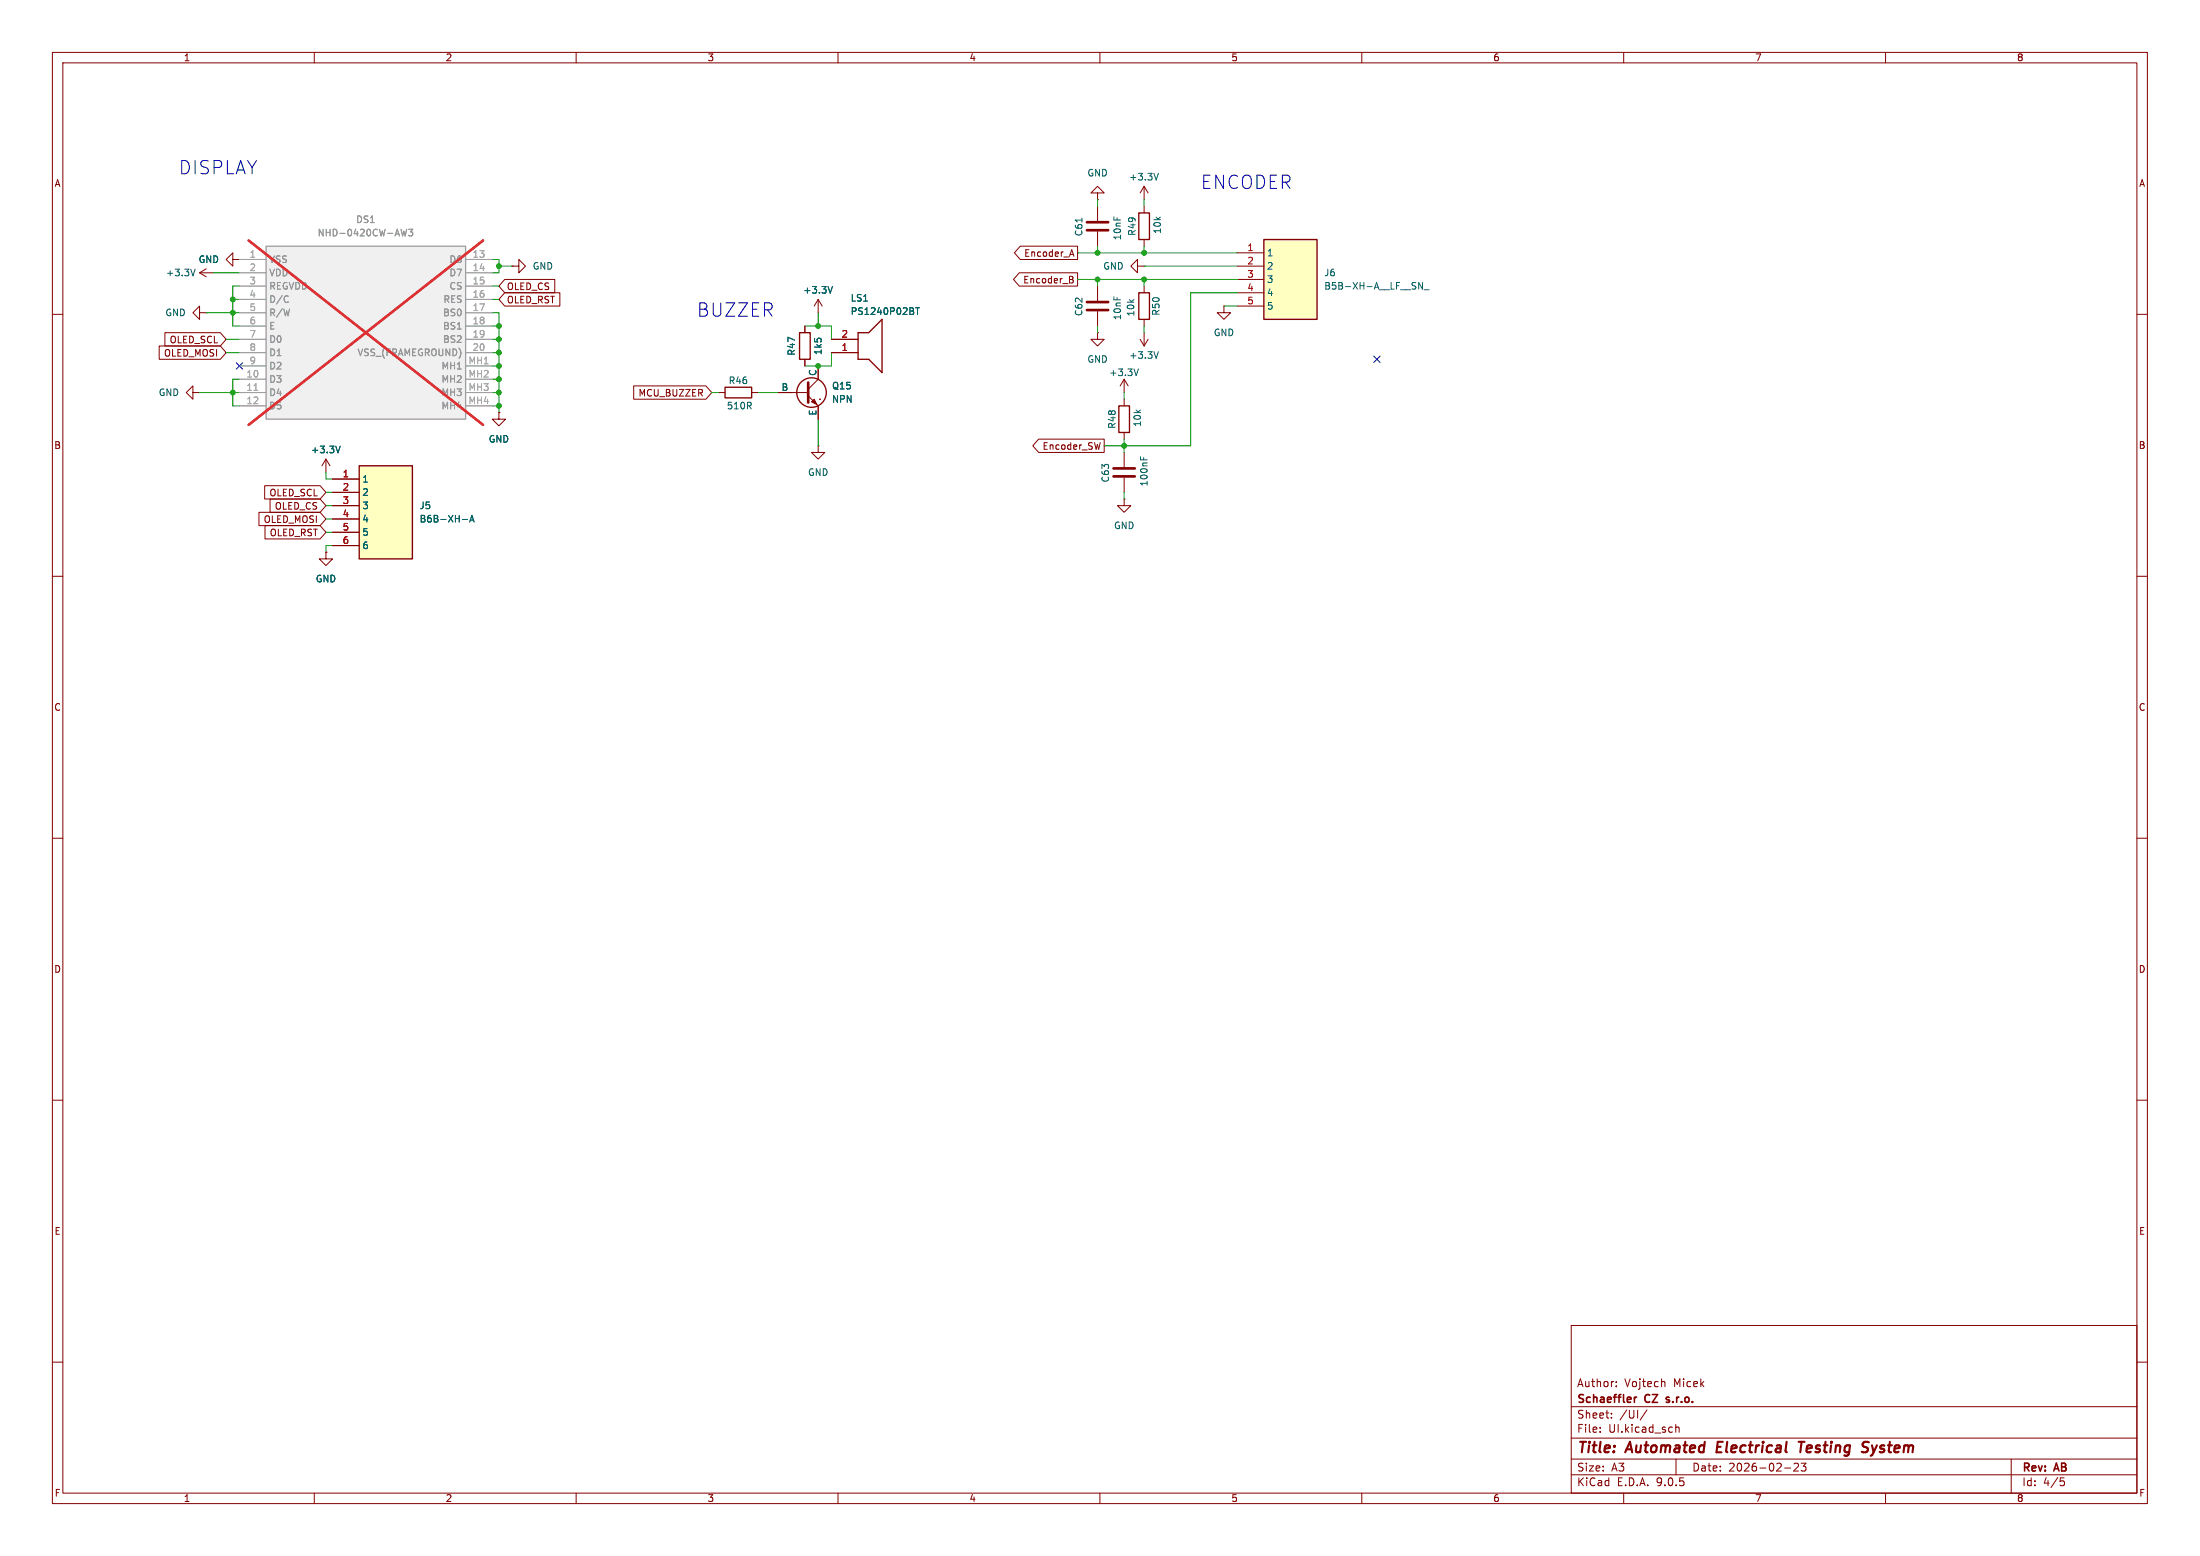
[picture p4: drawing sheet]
<svg xmlns="http://www.w3.org/2000/svg" width="297mm" height="210mm" viewBox="0 0 297 210" stroke-linecap="round" stroke-linejoin="round" font-family="sans-serif">
<g fill="none" stroke="#840000" stroke-width=".14">
<path d="M7.1 7.1h282.8v195.8h-282.8zM8.5 8.5h280v193h-280zM42.4 7.1v1.4M77.8 7.1v1.4M113.1 7.1v1.4M148.5 7.1v1.4M183.8 7.1v1.4M219.2 7.1v1.4M254.6 7.1v1.4M69.1 35.9h.9v-.9l.9 .9-.9 .9v-.9M69.1 35.9h.1M148.2 26h.9l-.9-.9-.9 .9h.9v.9"/>
<path d="M148.2 26.9h.1M148.2 27.8v2M148.2 31.3v1.9M153.6 35.9v-.9l-.9 .9 .9 .9v-.9h.9M154.5 35.9h.1M7.1 42.4h1.4M67.4 55.7v.9h.8l-.8 .9-.9-.9h.9M67.4 55.7h.1M97 53h.9M101.5 53h.9M105.1 53h4M109.1 53.4l1.4 1.4v1.8"/>
<path d="M110.5 49.4v1.8l-1.4 1.3M110.6 53.9h.1M112.3 45.8h3.5M112.3 47.6h3.5M148.2 44.9v.9h.9l-.9 .9-.9-.9h.9M148.2 44.9h.1M151.8 51.2v1.8M151.8 53.9v.9M151.8 58.4v.9M151.8 51.2l-.6 .9M151.8 51.2l.5 .9M165.2 41.3v.9h.9l-.9 .9-.9-.9h.9"/>
<path d="M165.2 41.3h.1M288.5 42.4h1.4M7.1 77.8h1.4M44 74.5v.9h.9l-.9 .9-.9-.9h.9M44 74.5h.1M151.8 67.4v.8h.9l-.9 .9-.9-.9h.9M151.8 67.4h.1M151.8 61.1v1.9M151.8 64.5v2M288.5 77.8h1.4M7.1 113.1h1.4M288.5 113.1h1.4"/>
<path d="M7.1 148.5h1.4M288.5 148.5h1.4M212.1 178.9h76.4v22.6h-76.4zM7.1 183.8h1.4M212.1 199h76.4M212.1 196.9h76.4M212.1 194.1h76.4M212.1 189.9h76.4M216 193.2v.1M216 192.7v.1M217.5 191.3v.1M217.5 190.7v.1"/>
<path d="M218.2 187.1v.1M218.2 186.5v.1M222.3 190.3l-.9 1.4M224.6 186.5l.2 .1v.6M226.2 192.2v1.1M226.2 192.7l.2-.1 .2 .1 .1 .6M226.3 196.9v2.1M240.9 198.1h.8M242.2 197.6l.4-.1 .1 .1 .1 .2-.7 .7h.7M243.2 197.5h.6l-.3 .4 .3 .1v.4l-.2 .1-.4-.1M271.5 196.9v4.6M278.2 199.5h.5"/>
<path d="M278.3 199.9h.2l.2 .2-.1 .4h-.3M288.5 183.8h1.4M42.4 201.5v1.4M77.8 201.5v1.4M113.1 201.5v1.4M148.5 201.5v1.4M183.8 201.5v1.4M219.2 201.5v1.4M254.6 201.5v1.4"/>
</g>
<path d="M231.9 194.6l-.2 1.4h.7M242.8 194.6h.8M243.2 194.6l-.2 1.4M251.7 195.3l.4 .1a.36 .36 0 0 1 .1 .4 .36 .36 0 0 1-.3 .2h-.4M251.8 194.6l.5 .1M252.7 196.4l-.2 .1" fill="none" stroke="#840000" stroke-width=".28"/>
<path d="M220.6 188.6v.7M220.9 188.6h-.2l-.1 .2M224.9 189.2l.1 .1M225 188.6v.3" fill="none" stroke="#840000" stroke-width=".21"/>
<g fill="none" stroke="#840000" stroke-width=".18">
<path d="M97.9 52.3h3.6v1.4h-3.6zM115.8 44.9h1.5l1.8-1.8v7.2l-1.8-1.8h-1.5zM151 54.8h1.5v3.6h-1.5z"/>
<circle cx="109.6" cy="53" r="1.99"/>
</g>
<path d="M146.1 29.5v.5M123.6 41.5h.5M123.9 41.5v.9M153.7 49.8l-.3 .9M154 61.6v.5M154.4 61.8v.3" fill="none" stroke="#006464" stroke-width=".14"/>
<path d="M146.7 30h2.9M146.7 31.1h2.9M109.1 51.6v2.7M150.3 63.2h2.9M150.3 64.3h2.9" fill="none" stroke="#840000" stroke-width=".36"/>
<path d="M109.6 54.2l.3-.3 .4 .7z" fill="#840000" stroke="#840000" stroke-width=".14"/>
<path d="M170.6 32.3h7.2v10.8h-7.2z" fill="#ffffc2"/>
<path d="M153.7 28.7h1.5v3.6h-1.5zM170.6 32.3h7.2v10.8h-7.2z" fill="none" stroke="#840000" stroke-width=".18"/>
<path d="M154.5 27.8v.9M154.5 32.3v.9M167 34.1h3.6M167 35.9h3.6M167 37.7h3.6M167 39.5h3.6M167 41.3h3.6" fill="none" stroke="#840000" stroke-width=".14"/>
<path d="M191.5 38.1l.5 .9v-.9M192.3 39.1h.6" fill="none" stroke="#006464" stroke-width=".14"/>
<path d="M48.5 62.9h7.2v12.5h-7.2z" fill="#ffffc2"/>
<path d="M107.9 44.9h1.5v3.6h-1.5zM48.5 62.9h7.2v12.5h-7.2z" fill="none" stroke="#840000" stroke-width=".18"/>
<g fill="none" stroke="#840000" stroke-width=".14">
<path d="M26.9 36.8l.9 .6M26.9 36.8h1.8M27.8 36.3l-.9 .5M31.4 35v-.9l-.9 .9 .9 .9v-.9h.9M32.3 35h.1M154.5 25.1l-.6 .9M154.5 25.1l.5 .9M154.5 25.1v1.8M26 53v-.9l-.9 .9 .9 .9v-.9h.9M26.9 53h.1M26.9 42.2v-.9l-.9 .9 .9 .9v-.9h.9M27.8 42.2h.1"/>
<path d="M108.7 44v.9M108.7 48.5v.9M110.5 40.4l-.6 .9M110.5 40.4l.5 .9M110.5 40.4v1.8M153.9 45.8l.6 .9M154.5 44.9v1.8M155 45.8l-.5 .9M44.9 64.7h3.6M44.9 66.5h3.6M44.9 68.2h3.6M44.9 70h3.6"/>
<path d="M44.9 71.8h3.6M44.9 73.6h3.6M110.5 60.2v.9h.9l-.9 .9-.9-.9h.9M110.5 60.2h.1"/>
</g>
<path d="M26.3 36.3l-.2 .9M112.4 38.7l-.3 .9M156.4 23.4l-.3 .9M156.4 47.5l-.3 .9M62.4 70.1h.7M63.4 70.5l.3-.9 .3 .9M63.5 70.2h.4" fill="none" stroke="#006464" stroke-width=".14"/>
<path d="M35.9 33.2h27v23.4h-27z" fill="#f0f0f0"/>
<path d="M35.9 33.2h27v23.4h-27z" fill="none" stroke="#a1a1a1" stroke-width=".18"/>
<g fill="none" stroke="#a1a1a1" stroke-width=".14">
<path d="M32.3 35h3.6M32.3 36.8h3.6M32.3 38.6h3.6M62.9 35h3.6M62.9 36.8h3.6M62.9 38.6h3.6M32.3 40.4h3.6M32.3 42.2h3.6M32.3 44h3.6M32.3 45.8h3.6M32.3 47.6h3.6M32.3 49.4h3.6"/>
<path d="M32.3 51.2h3.6M32.3 53h3.6M32.3 54.8h3.6M62.9 40.4h3.6M62.9 42.2h3.6M62.9 44h3.6M62.9 45.8h3.6M62.9 47.6h3.6M62.9 49.4h3.6M62.9 51.2h3.6M62.9 53h3.6M62.9 54.8h3.6"/>
</g>
<path d="M38.7 39.9l.2 .1M54.1 30.9l.3 .9 .1-.6 .2 .6 .2-.9M55.2 30.9h.5l-.3 .4 .3 .1v.4h-.2h-.3M38.9 40.7l-.2 .1" fill="none" stroke="#989898" stroke-width=".14"/>
<path d="M34.3 52.7h.5" fill="none" stroke="#aaa" stroke-width=".14"/>
<path d="M33.6 32.5l31.6 24.8M65.2 32.5l-31.6 24.8" fill="none" stroke="#e12e31" stroke-width=".32"/>
<path d="M146.7 40.8h2.9M146.7 41.8h2.9" fill="none" stroke="#840000" stroke-width=".36"/>
<g fill="none" stroke="#840000" stroke-width=".14">
<path d="M32.3 35h.1M68.1 39.5h7.5v1.8h-7.5l-.7-.9zM68.1 37.7h6.8v1.8h-6.8l-.7-.9zM137.6 36.8h7.9v1.8h-7.9l-.8-.9zM137.7 33.2h7.8v1.8h-7.8l-.8-.9zM144.4 37.3l.4 .1 .1 .1-.2 .2M144.4 37.7h.3M144.5 34.3h.4M144.7 33.7l.3 .9M144.7 37.7l.2 .2v.2l-.5 .1M148.2 38.6v2M154.5 38.6v.9"/>
<path d="M21.5 46.7h8.2l.8 .9-.8 .9h-8.2zM22.3 44.9h7.4l.8 .9-.8 .9h-7.4zM67.4 55.7h.1M85.5 52.1h9.8l.8 .9-.8 .9h-9.8zM105.1 53h1.8M108.7 44v.9M108.7 48.5v.9M110.5 49.4v1.8M110.5 54.8v1.8M112.3 45.8h3.5M112.3 47.6h3.5M140.2 59.3h8.9v1.8h-8.9l-.8-.9z"/>
<path d="M148.2 42v2M148.5 59.7l-.2 .9M154.5 43.1v.9M35 69.1h8.2l.8 .9-.8 .9h-8.2zM35.7 65.6h7.5l.8 .9-.8 .9h-7.5zM35.8 70.9h7.4l.8 .9-.8 .9h-7.4zM36.5 67.4h6.7l.8 .8-.8 .9h-6.7zM44 74.5h.1M44 62l-.5 .9M44 62l.5 .9M44 62v1.8M44.9 64.7h3.6"/>
<path d="M44.9 66.5h3.6M44.9 68.2h3.6M44.9 70h3.6M44.9 71.8h3.6M44.9 73.6h3.6"/>
</g>
<path d="M112.4 38.7l-.3 .9M123.6 41.5h.5M123.9 41.5v.9M45.9 60.2l-.3 .9M62.4 70.1h.7M63.4 70.5l.3-.9 .3 .9M63.5 70.2h.4" fill="none" stroke="#006464" stroke-width=".14"/>
<path d="M153.7 39.5h1.5v3.6h-1.5z" fill="none" stroke="#840000" stroke-width=".18"/>
<g fill="none" stroke="#009600" stroke-width=".14">
<path d="M28.7 36.8h3.6M32.3 38.6h-.9v5.4h.9M66.5 35h.9v1.8h-.9M66.5 38.6h.9M67.4 35.9h1.7M145.5 37.7h21.5M145.5 34.1h21.5M148.2 26.9v.9M148.2 33.2v.9M148.2 37.7v.9M154.5 26.9v.9M154.5 33.2v.9"/>
<path d="M154.5 37.7v.9M154.5 35.9h12.5M167 39.5h-6.3v20.7h-11.6M26.9 53h5.4M27.8 42.2h4.5M30.5 47.6h1.8M30.5 45.8h1.8M31.4 40.4h.9M32.3 51.2h-.9v3.6h.9M66.5 49.4h.9M66.5 53h.9M66.5 44h.9"/>
<path d="M66.5 47.6h.9M66.5 42.2h.9v13.5M66.5 45.8h.9M66.5 51.2h.9M66.5 40.4h.9M66.5 54.8h.9M96.1 53h.9M102.4 53h2.7M108.7 44h3.6v1.8M110.5 42.2v1.8M110.5 56.6v3.6M112.3 47.6v1.8h-3.6"/>
<path d="M148.2 44v.9M151.8 53v.9M151.8 59.3v1.8M154.5 44v.9M165.2 41.3h1.8M44 66.5h.9M44 63.8v.9h.9M44 68.2h.9M44 70h.9M44 71.8h.9M44.9 73.6h-.9v.9M151.8 66.5v.9"/>
</g>
<path d="M31.9 49l.9 .8M32.8 49l-.9 .8M185.5 48.1l.8 .8M186.3 48.1l-.8 .8" fill="none" stroke="#000084" stroke-width=".14"/>
<g fill="#009600" stroke="#009600" stroke-width=".14">
<circle cx="67.4" cy="45.8" r=".32"/>
<circle cx="67.4" cy="47.6" r=".32"/>
<circle cx="67.4" cy="44" r=".32"/>
<circle cx="67.4" cy="49.4" r=".32"/>
<circle cx="67.4" cy="51.2" r=".32"/>
<circle cx="67.4" cy="35.9" r=".32"/>
<circle cx="67.4" cy="54.8" r=".32"/>
<circle cx="67.4" cy="53" r=".32"/>
<circle cx="148.2" cy="34.1" r=".32"/>
<circle cx="148.2" cy="37.7" r=".32"/>
<circle cx="151.8" cy="60.2" r=".32"/>
<circle cx="110.5" cy="49.4" r=".32"/>
<circle cx="110.5" cy="44" r=".32"/>
<circle cx="31.4" cy="40.4" r=".32"/>
<circle cx="31.4" cy="42.2" r=".32"/>
<circle cx="31.4" cy="53" r=".32"/>
<circle cx="154.5" cy="37.7" r=".32"/>
<circle cx="154.5" cy="34.1" r=".32"/>
</g>
<g font-size="2.5" fill="#0000c2">
<text x="24.1" y="23.7">DISPLAY</text>
<text x="162.1" y="25.7">ENCODER</text>
<text x="94.1" y="42.9">BUZZER</text>
</g>
<g font-size="2" fill="#840000">
<text x="212.8" y="196.5">Title:</text>
<text x="219.7" y="196.5">Automated</text>
<text x="232.3" y="196.5">Electrical</text>
<text x="244" y="196.5">Testing</text>
<text x="253.1" y="196.5">System</text>
</g>
<g font-size="1.5" fill="#840000">
<text x="212.8" y="191.6">Sheet:</text>
<text x="212.8" y="189.6">Schaeffler</text>
<text x="212.8" y="187.4">Author:</text>
<text x="218.6" y="191.6">/UI/</text>
<text x="219.3" y="187.4">Vojtech</text>
<text x="222.1" y="189.6">CZ</text>
<text x="225.4" y="189.6">s.r.o.</text>
<text x="226" y="187.4">Micek</text>
<text x="212.8" y="193.5">File:</text>
<text x="217.1" y="193.5">UI.kicad_sch</text>
<text x="212.8" y="200.7">KiCad</text>
<text x="212.8" y="198.7">Size:</text>
<text x="217.5" y="198.7">A3</text>
<text x="218.3" y="200.7">E.D.A.</text>
<text x="223.7" y="200.7">9.0.5</text>
<text x="228.4" y="198.7">Date:</text>
<text x="233.3" y="198.7">2026-02-23</text>
<text x="272.9" y="198.9">Rev:</text>
<text x="272.9" y="200.7">Id:</text>
<text x="275.8" y="200.7">4/5</text>
<text x="277.4" y="198.9">AB</text>
</g>
<g font-size="1.3" fill="#840000">
<text x="24.7" y="8.4">1</text>
<text x="60.1" y="8.4">2</text>
<text x="95.5" y="8.4">3</text>
<text x="130.8" y="8.4">4</text>
<text x="166.2" y="8.4">5</text>
<text x="201.5" y="8.4">6</text>
<text x="236.9" y="8.4">7</text>
<text x="272.2" y="8.4">8</text>
<text x="7.3" y="25.4">A</text>
<text x="288.7" y="25.4">A</text>
<text x="138.2" y="34.8">Encoder_A</text>
<text x="68.4" y="41.1">OLED_RST</text>
<text x="68.4" y="39.3">OLED_CS</text>
<text x="138.1" y="38.4">Encoder_B</text>
<text x="22.8" y="46.5">OLED_SCL</text>
<text x="22.1" y="48.3">OLED_MOSI</text>
<text x="86.1" y="53.7">MCU_BUZZER</text>
<text x="7.2" y="60.7">B</text>
<text x="140.7" y="60.8">Encoder_SW</text>
<text x="288.7" y="60.7">B</text>
<text x="35.5" y="70.7">OLED_MOSI</text>
<text x="36.3" y="67.1">OLED_SCL</text>
<text x="37" y="68.9">OLED_CS</text>
<text x="36.3" y="72.5">OLED_RST</text>
<text x="7.2" y="96.1">C</text>
<text x="288.7" y="96.1">C</text>
<text x="7.2" y="131.4">D</text>
<text x="288.7" y="131.4">D</text>
<text x="7.3" y="166.8">E</text>
<text x="288.7" y="166.8">E</text>
<text x="7.3" y="202.1">F</text>
<text x="24.7" y="202.9">1</text>
<text x="60.1" y="202.9">2</text>
<text x="95.5" y="202.9">3</text>
<text x="130.8" y="202.9">4</text>
<text x="166.2" y="202.9">5</text>
<text x="201.5" y="202.9">6</text>
<text x="236.9" y="202.9">7</text>
<text x="272.2" y="202.9">8</text>
<text x="288.7" y="202.1">F</text>
</g>
<g font-size="1.3" fill="#006464">
<text x="146.7" y="24">GND</text>
<text x="152.4" y="24.5">+3.3V</text>
<text x="26.7" y="35.6">GND</text>
<text x="146.3" y="32" transform="rotate(-90 146.3 32)">C61</text>
<text x="151.5" y="32.5" transform="rotate(-90 151.5 32.5)">10nF</text>
<text x="153.5" y="31.9" transform="rotate(-90 153.5 31.9)">R49</text>
<text x="156.9" y="31.6" transform="rotate(-90 156.9 31.6)">10k</text>
<text x="171" y="34.7">1</text>
<text x="22.3" y="37.4">+3.3V</text>
<text x="71.8" y="36.5">GND</text>
<text x="108.4" y="39.8">+3.3V</text>
<text x="114.8" y="40.8">LS1</text>
<text x="148.9" y="36.5">GND</text>
<text x="171" y="36.5">2</text>
<text x="171" y="38.3">3</text>
<text x="171" y="40.1">4</text>
<text x="171" y="41.9">5</text>
<text x="178.7" y="37.4">J6</text>
<text x="178.7" y="39.2">B5B-XH-A__LF__SN_</text>
<text x="22.3" y="42.8">GND</text>
<text x="111.1" y="48" transform="rotate(-90 111.1 48)">1k5</text>
<text x="114.8" y="42.6">PS1240P02BT</text>
<text x="146.3" y="42.7" transform="rotate(-90 146.3 42.7)">C62</text>
<text x="151.5" y="43.3" transform="rotate(-90 151.5 43.3)">10nF</text>
<text x="153.3" y="42.8" transform="rotate(-90 153.3 42.8)">10k</text>
<text x="156.7" y="42.7" transform="rotate(-90 156.7 42.7)">R50</text>
<text x="163.8" y="45.5">GND</text>
<text x="21.4" y="53.6">GND</text>
<text x="98.3" y="52">R46</text>
<text x="105.4" y="52.8">B</text>
<text x="107.5" y="48.1" transform="rotate(-90 107.5 48.1)">R47</text>
<text x="110.3" y="50.8" transform="rotate(-90 110.3 50.8)">C</text>
<text x="112.3" y="52.7">Q15</text>
<text x="146.7" y="49.1">GND</text>
<text x="149.7" y="50.9">+3.3V</text>
<text x="152.4" y="48.6">+3.3V</text>
<text x="65.9" y="59.9">GND</text>
<text x="98.1" y="55.4">510R</text>
<text x="110.3" y="56.2" transform="rotate(-90 110.3 56.2)">E</text>
<text x="112.3" y="54.5">NPN</text>
<text x="150.8" y="58" transform="rotate(-90 150.8 58)">R48</text>
<text x="154.2" y="57.7" transform="rotate(-90 154.2 57.7)">10k</text>
<text x="41.9" y="61.3">+3.3V</text>
<text x="48.9" y="65.3">1</text>
<text x="109" y="64.4">GND</text>
<text x="149.9" y="65.2" transform="rotate(-90 149.9 65.2)">C63</text>
<text x="155.1" y="65.7" transform="rotate(-90 155.1 65.7)">100nF</text>
<text x="48.9" y="67.1">2</text>
<text x="48.9" y="68.9">3</text>
<text x="48.9" y="70.7">4</text>
<text x="56.6" y="68.9">J5</text>
<text x="56.6" y="70.7">B6B-XH-A</text>
<text x="150.3" y="71.6">GND</text>
<text x="48.9" y="72.5">5</text>
<text x="48.9" y="74.2">6</text>
<text x="42.6" y="78.7">GND</text>
</g>
<g font-size="1.3" fill="#aaa">
<text x="33.6" y="34.8">1</text>
<text x="63.7" y="34.8">13</text>
<text x="33.6" y="36.6">2</text>
<text x="33.6" y="38.4">3</text>
<text x="33.6" y="40.2">4</text>
<text x="63.7" y="36.6">14</text>
<text x="63.7" y="38.4">15</text>
<text x="63.7" y="40.2">16</text>
<text x="33.6" y="42">5</text>
<text x="33.6" y="43.8">6</text>
<text x="33.6" y="45.6">7</text>
<text x="33.6" y="47.4">8</text>
<text x="63.7" y="42">17</text>
<text x="63.7" y="43.8">18</text>
<text x="63.7" y="45.6">19</text>
<text x="63.7" y="47.4">20</text>
<text x="33.2" y="51">10</text>
<text x="33.2" y="52.8">11</text>
<text x="33.6" y="49.2">9</text>
<text x="63.2" y="49.2">MH1</text>
<text x="63.2" y="51">MH2</text>
<text x="63.2" y="52.8">MH3</text>
<text x="33.2" y="54.6">12</text>
<text x="63.2" y="54.6">MH4</text>
</g>
<g font-size="1.3" fill="#989898">
<text x="36.3" y="35.6">VSS</text>
<text x="42.8" y="32">NHD-0420CW-AW3</text>
<text x="48" y="30.2">DS1</text>
<text x="60.6" y="35.6">D6</text>
<text x="36.3" y="37.4">VDD</text>
<text x="36.3" y="39.2">REGVDD</text>
<text x="36.3" y="41">D/C</text>
<text x="59.8" y="41">RES</text>
<text x="60.6" y="37.4">D7</text>
<text x="60.6" y="39.2">CS</text>
<text x="36.3" y="42.8">R/W</text>
<text x="36.3" y="44.6">E</text>
<text x="36.3" y="46.4">D0</text>
<text x="59.7" y="42.8">BS0</text>
<text x="59.7" y="44.6">BS1</text>
<text x="59.7" y="46.4">BS2</text>
<text x="36.3" y="48.2">D1</text>
<text x="36.3" y="50">D2</text>
<text x="36.3" y="51.8">D3</text>
<text x="36.3" y="53.6">D4</text>
<text x="48.2" y="48.2">VSS_(FRAMEGROUND)</text>
<text x="59.5" y="50">MH1</text>
<text x="59.5" y="51.8">MH2</text>
<text x="59.5" y="53.6">MH3</text>
<text x="36.3" y="55.4">D5</text>
<text x="59.5" y="55.4">MH4</text>
</g>
<g font-size="1.3" fill="#a90000">
<text x="168.3" y="33.9">1</text>
<text x="168.3" y="35.7">2</text>
<text x="168.3" y="37.5">3</text>
<text x="168.3" y="39.3">4</text>
<text x="168.3" y="41.1">5</text>
<text x="113.5" y="45.6">2</text>
<text x="113.5" y="47.4">1</text>
<text x="46.2" y="64.5">1</text>
<text x="46.2" y="66.3">2</text>
<text x="46.2" y="68.1">3</text>
<text x="46.2" y="69.9">4</text>
<text x="46.2" y="71.7">5</text>
<text x="46.2" y="73.5">6</text>
</g>
</svg>
